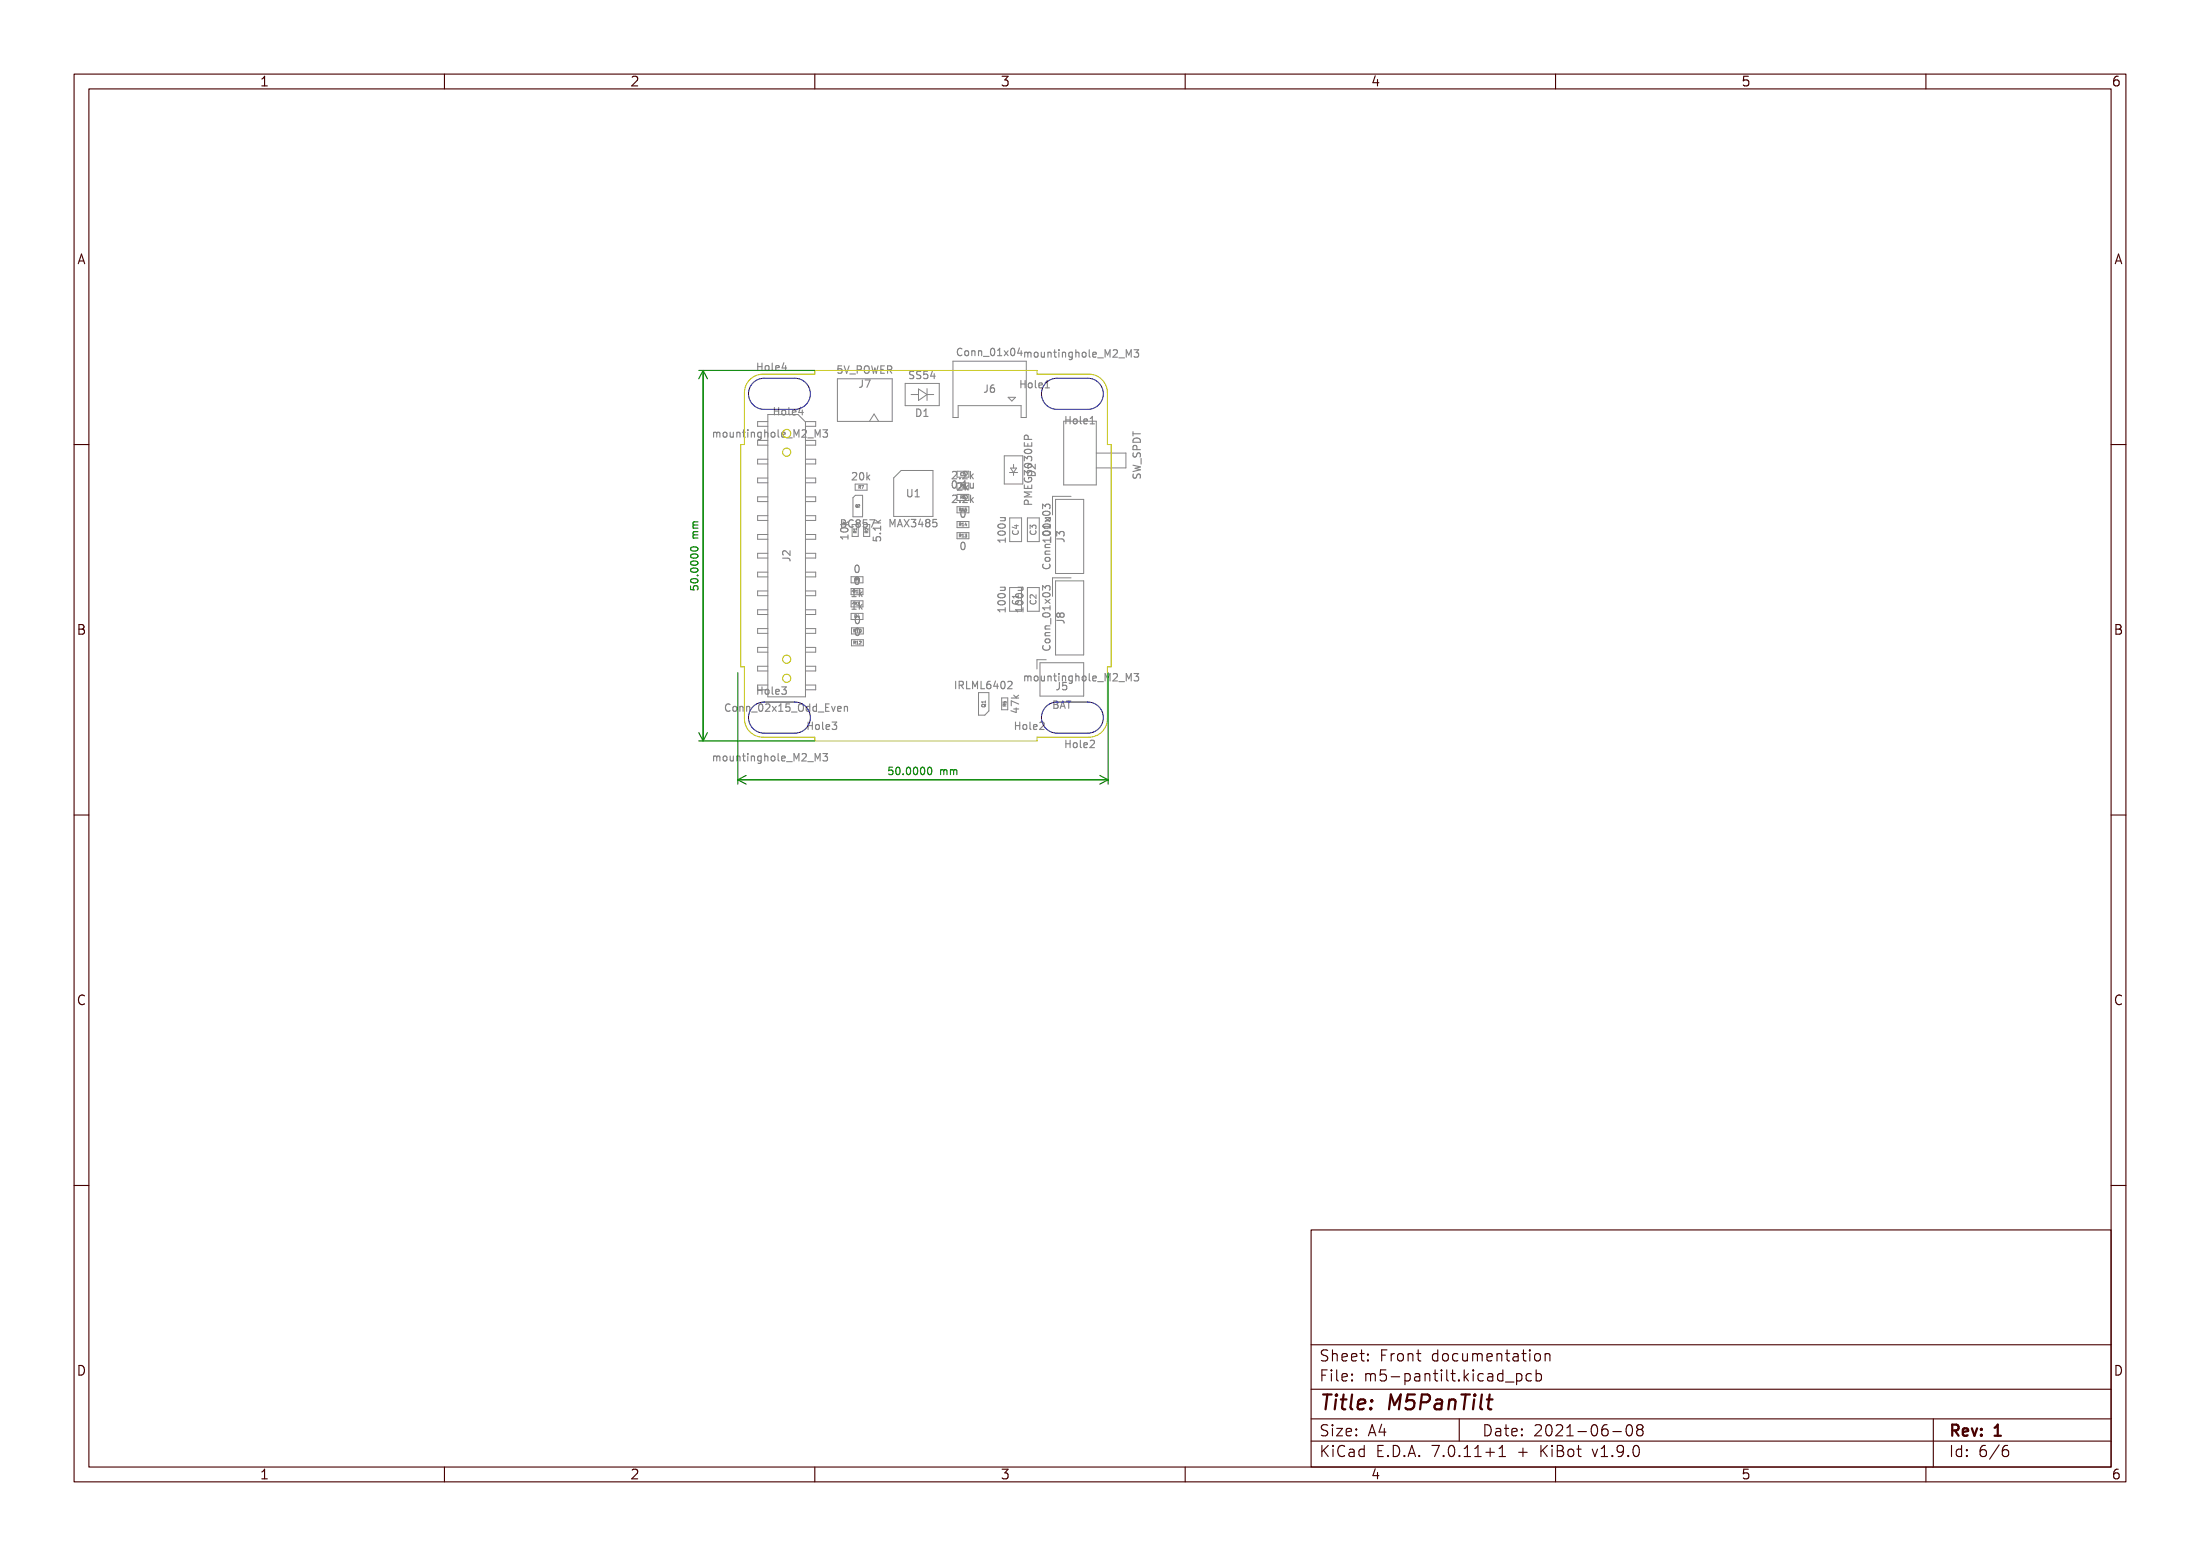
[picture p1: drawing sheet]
<svg xmlns="http://www.w3.org/2000/svg" width="297mm" height="210mm" viewBox="0 0 297 210" stroke-linecap="round" stroke-linejoin="round" font-family="sans-serif">
<g fill="none" stroke="#848484" stroke-width=".15">
<path d="M96.3 58.3v.7M96.3 58.4l.3-.1 .2 .2M96.8 58.5v.5M96.8 58.5l.1-.2 .2 .1 .1 .6M97.7 58.4l.3-.1 .1 .2v.3l-.1 .2h-.3l-.1-.2zM98.6 58.3v.7h.3l.1-.1M99 58.3v.7M99.5 58.3v.7M99.5 58.4l.1-.1 .3 .1v.6M100.2 58.3h.4M100.4 58v.9l.2 .1M101 58v.1"/>
<path d="M101 58.3v.7M101.4 58.3v.7M101.4 58.4l.2-.1 .2 .1 .1 .6M102.3 49v1M102.3 49.5h.6M102.8 58.3v.8l-.2 .2h-.3M102.8 58.4l-.3-.1-.2 .2 .1 .5h.4M102.9 49v1M103.2 58v1M103.2 58.4l.2-.1 .2 .1 .1 .6M103.3 49.4l.2-.1 .3 .1v.4l-.1 .2h-.2l-.2-.1zM104.1 58.4l.2-.1 .3 .1v.4l-.1 .2h-.2l-.2-.1z"/>
<path d="M104.2 49v.9l.2 .1M104.5 55v1M104.5 55.5h.6M104.7 49.7l.5-.1v-.2l-.3-.1-.2 .2 .1 .5h.4M105 58v.9l.2 .1M105.1 55v1M105.5 58.7l.5-.1v-.2l-.3-.1-.2 .2 .1 .5h.4M105.6 55.4l.1-.1 .3 .1 .1 .4-.1 .2h-.3l-.1-.1zM105.8 49l-.2 .7h.6M106.1 49.3v.7M106.2 59.1h.8M106.5 55v.9l.1 .1"/>
<path d="M107 55.7l.5-.1-.1-.2-.3-.1-.1 .2v.5h.4M107.2 59v-1l.3 .7 .4-.7v1M108.1 55l-.3 .7h.7M108.3 58.1l.4-.1 .2 .3-.7 .7h.7M108.3 55.3v.7M109 59.1h.8M110 59v-1l.4 .7 .3-.7v1M111.1 58h.6l-.3 .4 .3 .1v.4l-.2 .1-.4-.1M113.6 49.4h-.4l-.1 .5 .1-.1h.4l.1 .2-.1 .3-.1 .1-.4-.1M114 49.4l.3 1 .3-1M114.7 50.5h.8M115.7 49.9h.5l.1-.2-.1-.2-.1-.1h-.4v1"/>
<path d="M116.4 51.3v.7a.32 .32 0 0 1-.4 .3M116.8 51.3h.7l-.5 1M116.8 49.4a.33 .33 0 0 1 .4 0 .33 .33 0 0 1 .1 .3v.3a.33 .33 0 0 1-.3 .4 .33 .33 0 0 1-.3-.4v-.3zM117.7 49.4l.2 1 .2-.7 .2 .7 .2-1M118.9 49.9h.3M119.4 49.4h-.5v1h.5M119.8 49.9h.5l.1-.2-.1-.2-.1-.1h-.4v1M120.1 49.9l.3 .5M123.4 50.2l-.4-.1-.2 .2 .1 .2 .4 .2v.3l-.1 .1h-.4M123.8 55.2a.51 .51 0 0 1 .5 .5 .51 .51 0 0 1-.5 .5zM124.3 50.2l-.4-.1-.1 .1v.3l.4 .2 .1 .2-.2 .2h-.4M124.7 56.2h.6"/>
<path d="M124.7 55.5l.3-.3v1M125.2 50.1h-.5v.5l.1-.1h.4l.1 .2-.1 .3-.1 .1-.4-.1M125.9 50.1l-.3 .7h.7M126.1 50.4v.7M129.9 47.1a.47 .47 0 0 0-.7 .3 .47 .47 0 0 0 .5 .6l.2-.1M130.3 47.4l.3-.1 .2 .2v.3l-.2 .2h-.3l-.1-.2zM131.2 47.4l.1-.1 .3 .1v.6M131.2 47.3v.7M132.1 47.4l.1-.1 .3 .1v.6M132.1 47.3v.7M132.8 48.1h.7M133.3 52v.7a.32 .32 0 0 1-.4 .3"/>
<path d="M133.9 47.1l.1-.1a.53 .53 0 0 1 .3 .5 .53 .53 0 0 1-.3 .5 .67 .67 0 0 1-.1-.9zM134.2 52h-.3a.67 .67 0 0 0 0 1l.3-.1 .1-.4-.2-.2h-.2l-.2 .2M134.7 48h.5M134.7 47.3l.3-.3v1M135.6 47.3l.5 .7M136.1 47.3l-.5 .7M136.6 47.1l.1-.1a.53 .53 0 0 1 .3 .5 .53 .53 0 0 1-.3 .5 .67 .67 0 0 1-.1-.9zM137.6 47l-.2 .7h.6M137.8 51.3v1M137.8 51.8h.6M137.9 47.3v.7M138.3 59.7v.5h1v-.5"/>
<path d="M138.3 47.5v.7M138.3 47.6l.3-.1 .2 .2M138.4 51.3v1M138.8 47.7v.5M138.8 59.9v.3M138.8 47.7l.1-.2 .2 .1 .1 .6M138.8 59.3v-.5l-.2-.1-.2 .1-.1 .1v.4h1M138.9 51.7h.3l.1 .2v.3l-.1 .1h-.3l-.1-.1zM139.7 47.6l.1-.1 .3 .1v.4l-.1 .2h-.2l-.1-.1zM139.8 51.3v.9l.1 .1M140.2 52l.5-.1v-.2h-.3l-.2 .1 .1 .5h.4M140.6 47.5v.7h.3l.1-.1"/>
<path d="M141 47.5v.7M141.1 52.3h.6M141.1 51.6l.3-.3v1M141.5 47.5v.7M141.5 47.6l.1-.1 .3 .1v.6M142.2 47.5h.4M142.4 47.2v.9l.2 .1M143 47.2v.1M143 47.5v.7M143.4 47.5v.7M143.4 47.6l.2-.1 .2 .1 .1 .6M143.9 56.2v1"/>
<path d="M143.9 56.7h.6M144.5 56.2v1M144.8 47.5v.8l-.2 .2h-.3M144.8 47.6l-.3-.1-.2 .2 .1 .5h.4M145 56.6l.2-.1 .2 .2v.3l-.2 .2h-.2l-.1-.2zM145.2 47.2v1M145.2 47.6l.2-.1 .2 .1 .1 .6M145.8 56.2v.9l.2 .1M146.1 47.6l.2-.1 .3 .1v.4l-.1 .2h-.2l-.2-.1zM146.3 56.9l.5-.1v-.2l-.3-.1-.2 .2 .1 .5h.4M147 47.2v.9l.2 .1M147.2 57.2h.6"/>
<path d="M147.2 56.5l.3-.3v1M147.5 47.9l.5-.1v-.2l-.3-.1-.2 .2 .1 .5h.4M148.2 48.3h.8M149.2 48.2v-1l.3 .7 .4-.7v1M150.3 47.3l.4-.1 .2 .3-.7 .7h.7M151 48.3h.8M152 48.2v-1l.4 .7 .3-.7v1M153 58.3v.5M153 58.5h1M153 59.3a.54 .54 0 0 1 .6-.2 .54 .54 0 0 1 .4 .6h-1zM153.1 47.2h.6l-.3 .4 .3 .1v.4l-.2 .1-.4-.1M105.7 75.3h.7a.32 .32 0 0 1 .3 .4"/>
<path d="M106.7 74.3v.7l-.8-.7-.2 .2 .1 .4M113.5 70.8h1M113.6 71.3a.54 .54 0 0 1 .9 .3 .57 .57 0 0 1-1-.1zM113.6 70.6h.3M113.8 70.4l.4 .4M113.9 70.6l.3 .2M113.9 70.6l.2-.2v-.2h-.5v1l.5-.1 .1-.3M114.5 72.2v.6M114.5 72.5h-1l.3 .3M114.5 70.4l-.4 .3M115 79.8l.3-.3v1M115.1 63.9l.4-.1 .2 .3-.7 .7h.7"/>
<path d="M115.2 70.2a.47 .47 0 0 0-.7 .4 .47 .47 0 0 0 .5 .6l.2-.1M115.5 76.4l.2-.1a.53 .53 0 0 1 .3 .5 .53 .53 0 0 1-.3 .5l-.2-.1-.1-.3zM115.6 77.9h.1a.53 .53 0 0 1 .3 .5 .53 .53 0 0 1-.3 .5 .67 .67 0 0 1-.1-1zM115.8 70.6l-.2 .2v.3l.2 .1h.1l.2-.2v-.3l-.2-.1M115.8 70.6l-.2-.2 .2-.2h.1l.2 .1-.2 .3M115.8 70.6h.1M116 79.5v1M116.2 63.8h.1a.53 .53 0 0 1 .3 .5 .53 .53 0 0 1-.3 .5 .67 .67 0 0 1-.1-1zM116.4 79.9l-.4 .3M117 63.8v1M117 70.2h-.4l-.1 .4 .2-.1 .3 .1 .1 .1-.1 .4-.1 .1-.4-.1M117.1 64.4l.3 .4"/>
<path d="M117.4 64.1l-.4 .4M117.4 70.2h.7l-.4 1M117.9 70.6h1M117.9 72.5v.5h.5l-.1-.1v-.4l.2-.1 .3 .1 .1 .1-.1 .4M118.2 70.2l.4 .4M118.8 72h.1M118.9 71.3h-1l.3 .3M118.9 71v.6M118.9 70.2l-.4 .3M120.2 71.1v-1l.3 .7 .3-.7v1M121.2 71.1l.3-1 .3 1M121.3 70.8h.4"/>
<path d="M122.1 70.1l.6 1M122.5 66.1v.8l.2 .2h.2l.2-.2v-.8M122.7 70.1l-.6 1M123 70.1h.6l-.3 .4 .3 .1v.4l-.2 .1-.4-.1M123.5 67.1h.6M123.5 66.3l.3-.2v1M124.3 70.1l-.3 .7h.6M124.5 70.4v.7M125.2 70.5l-.2-.2 .2-.2 .2 .1 .1 .1-.2 .2M125.2 70.5h.1M125.2 70.5l-.2 .2v.2l.2 .2h.1l.2-.2v-.3l-.2-.1M126.4 70.1h-.4l-.1 .5 .2-.1h.3l.1 .2-.1 .3-.1 .1-.4-.1"/>
<path d="M128.6 63.7l.4-.1 .2 .3-.7 .7h.7M128.6 66.9l.4-.1 .2 .3-.7 .7h.7M128.6 65l.2-.1a.53 .53 0 0 1 .3 .5 .53 .53 0 0 1-.3 .5l-.2-.1-.1-.3zM129.3 65.3l.4-.1 .2 .2-.6 .8h.6M129.5 65.8v.1M129.6 64.5v.1M129.6 67.7v.1M129.9 73.2h.1a.53 .53 0 0 1 .3 .5 .53 .53 0 0 1-.3 .5 .67 .67 0 0 1-.1-1zM129.9 68.9l.1-.1a.53 .53 0 0 1 .3 .5 .53 .53 0 0 1-.3 .5 .67 .67 0 0 1-.1-.9zM130 65.2l.3-.3v1M130 65.9h.5M130 63.7l.4-.1 .2 .3-.6 .7h.6"/>
<path d="M130 66.9l.4-.1 .2 .3-.6 .7h.6M130.3 65.2v1M130.4 65.8l.3 .4M130.7 65.5l-.4 .4M131 65.2v.6l.3 .1 .1-.1M131 63.6v1M131 66.8v1M131.1 64.2l.3 .4M131.1 67.4l.3 .4M131.4 64l-.4 .3M131.4 65.2v.7M131.4 67.2l-.4 .3"/>
<path d="M134.8 71.8a.54 .54 0 0 1 .9 .2 .57 .57 0 0 1-1-.1zM134.8 70.8a.54 .54 0 0 1 .9 .2 .57 .57 0 0 1-1 0zM135 79.3h.7M135.1 69.9h.6M135.6 79.3l.1 .1v.2l-.7 .1M135.6 69.9l.1 .1v.2l-.6 .1M135.7 72.9h-1l.3 .3M135.7 72.6v.6M137.4 79.3h.7M138 79.3l.1 .1v.2l-.7 .1M138.3 62.2v-.6l.4 .3 .1-.3h.4l.1 .2-.1 .4M138.3 64.1v-.6l.4 .3 .1-.3h.4l.1 .2-.1 .4"/>
<path d="M138.3 65.4v.5h1v-.5M138.3 62.7a.59 .59 0 0 1 1 .2 .57 .57 0 0 1-1-.1zM138.3 64.5a.47 .47 0 0 0 .5 .6 .47 .47 0 0 0 .4-.6l-.3-.1v.2M138.4 60.7a.54 .54 0 0 1 .9 .3 .57 .57 0 0 1-1-.1zM138.8 65.6v.3M138.8 63.8a.54 .54 0 0 1 .6-.2 .54 .54 0 0 1 .4 .6h-1zM138.8 68.1v-.5l-.2-.1h-.2l-.1 .2v.4h1M139.3 66.4h-1l.7 .3-.7 .4h1M139.8 62.7v.6l-.8-.6-.2 .2v.3M140.8 68.7v-.7l.3 .4 .1-.3h.5l.1 .1-.1 .5M140.8 79.7v-.7l.3 .4 .1-.3h.5l.1 .1-.1 .5M140.8 69.1a.59 .59 0 0 1 1 .2 .57 .57 0 0 1-1-.1z"/>
<path d="M140.8 71.9a.6 .6 0 0 1 1 .1 .59 .59 0 0 1-.5 .3 .59 .59 0 0 1-.5-.4zM140.9 76.1a.47 .47 0 0 0 .3 .7 .47 .47 0 0 0 .6-.5l-.1-.2M140.9 71.8a.54 .54 0 0 1 .9 .2l-.1 .2M140.9 70.9a.59 .59 0 0 1 .9 .1 .57 .57 0 0 1-1 0zM140.9 71.8l-.1 .2 .1 .1 .3 .1h.4M141 71.2v.1M141.1 74.8h.7M141.1 73.9h.7M141.1 69.9l.7 .5M141.1 69.9h.7M141.2 75.3h.5l.1 .1-.1 .3-.1 .1-.4-.1-.1-.1zM141.7 69.9h.1"/>
<path d="M141.8 70.8v.5M141.8 73.5h-.7v.3l.1 .1M141.8 74.4h-.7v.3l.1 .1M141.8 71h-1l.2 .2M141.8 69.9l-.7 .5M141.8 69.9v.3l-.7 .1M141.8 72.6v.6M141.8 72.9h-1l.3 .3M141.8 72.5v.7M142.7 72.4v-.7l.3 .4 .1-.3h.5l.1 .1-.1 .5M142.7 72.7h.7a.32 .32 0 0 1 .3 .4M153 62.8l1 .2-.8 .2 .8 .2-1 .2"/>
<path d="M153 64v.4l.1 .1 .3-.1 .2-.4h.3l.1 .2-.1 .3M153 61.1v.4l.1 .2 .3-.1 .2-.4h.3l.1 .1-.1 .4M153.5 60.7l-.1-.5-.1-.1-.2 .1-.1 .1v.4h1M154 61.9v.7M98.6 95.1a.47 .47 0 0 0-.7 .3 .47 .47 0 0 0 .5 .6l.2-.1M99 95.4l.1-.1 .3 .1 .1 .4-.1 .2h-.3l-.1-.1zM99.9 95.3v.7M99.9 95.4l.1-.1 .3 .1v.6M100.8 95.4l.1-.1 .3 .1v.6M100.8 95.3v.7M101.5 96.1h.7M102.3 92.7v1"/>
<path d="M102.3 93.2h.6M102.5 95.1l.2-.1a.53 .53 0 0 1 .3 .5 .53 .53 0 0 1-.3 .5l-.2-.1-.1-.3zM102.9 92.7v1M103.3 93.1l.2-.1 .3 .1v.4l-.1 .2h-.2l-.2-.1zM103.4 95.1l.3-.1 .2 .3-.6 .7h.6M104.2 92.7v.9l.2 .1M104.3 95.3l.5 .7M104.7 93.4l.5-.1v-.2l-.3-.1-.2 .2 .1 .5h.4M104.8 95.3l-.5 .7M105.1 96h.6M105.1 95.3l.3-.3v1M105.5 92.7h.7l-.4 .4 .3 .1v.4l-.1 .1-.5-.1"/>
<path d="M106.6 95h-.5v.5l.1-.1h.4l.1 .2-.1 .3-.1 .1-.4-.1M106.8 96.1h.8M107.8 95.1a.33 .33 0 0 1 .4-.1 .33 .33 0 0 1 .3 .3v.4a.33 .33 0 0 1-.4 .3 .33 .33 0 0 1-.3-.3zM109.1 97.5v1M109.1 97.9h.6M109.3 95.4l-.3-.1-.2 .2 .1 .5h.4M109.3 95v1M109.7 97.5v1M110.1 97.9l.2-.1 .3 .1v.4l-.1 .1-.2 .1-.2-.1zM110.2 95.4l-.3-.1-.2 .2 .1 .5h.4M110.2 95v1M110.5 96.1h.7"/>
<path d="M111 97.5v.8l.2 .2M111.5 95.5h.3M111.5 98.1l.5-.1v-.2h-.3l-.2 .1 .1 .5h.4M111.9 95h-.4v1h.4M112.3 95.3l.2 .7 .2-.7M112.3 97.5h.7l-.4 .3 .3 .1v.5l-.1 .1-.5-.1M113.1 95.7l.5-.1-.1-.2-.3-.1-.1 .2v.5h.4M114 95.4l.1-.1 .3 .1v.6M114 95.3v.7M115 80.5h.6M115 81.5l.3-.3v1M115 82.2h.6"/>
<path d="M115.6 83.3l.1-.1a.53 .53 0 0 1 .3 .5 .53 .53 0 0 1-.3 .5l-.1-.1-.1-.3zM115.6 84.8h.1a.53 .53 0 0 1 .3 .5 .53 .53 0 0 1-.3 .5 .66 .66 0 0 1-.1-1zM116 81.2v1M116.1 80.1l.3 .4M116.1 81.8l.3 .4M116.4 81.6l-.4 .3M129 92v1M129.5 92.5l.5-.1 .1-.1-.1-.2-.1-.1h-.4v1M129.7 92.5l.4 .5M130.5 92v1h.5M131.3 93v-1l.3 .7 .4-.7v1M132.4 92v1h.5"/>
<path d="M133.7 92h-.3a.67 .67 0 0 0 0 1l.3-.1 .1-.4-.2-.2h-.2l-.2 .2M134.4 91.9l-.2 .7h.6M134.6 92.3v.7M134.8 80.2a.54 .54 0 0 1 .9 .2 .57 .57 0 0 1-1 0zM134.8 81.2a.54 .54 0 0 1 .9 .2 .57 .57 0 0 1-1-.1zM135.2 92.1l.1-.1a.53 .53 0 0 1 .4 .5 .53 .53 0 0 1-.4 .5l-.1-.1-.1-.3zM135.7 82v.6M135.7 82.3h-1l.3 .3M136.1 92.1l.3-.1 .2 .2-.6 .8h.6M136.5 94.2h1M136.9 95.7h.6M136.9 93.8l.3 .4"/>
<path d="M137.1 97.9h.6M137.1 97.5v1M137.2 80.3a.59 .59 0 0 1 .9 .1 .57 .57 0 0 1-1 0zM137.2 81.2a.59 .59 0 0 1 .9 .2 .57 .57 0 0 1-1-.1zM137.2 95.5v.7l-.7-.3M137.5 95l-1-.4v.7M137.5 93.8l-.4 .3M137.7 97.5v1M138.1 82v.6M138.1 82.3h-1l.3 .3M138.1 97.9l.2-.1 .3 .1v.4l-.1 .1-.2 .1-.2-.1zM138.3 91.2v.7"/>
<path d="M138.3 91.3l.3-.1 .2 .2M138.8 91.4l.1-.2 .2 .1 .1 .6M138.8 91.4v.5M139 97.5v.8l.2 .2M139.5 98.1l.5-.1v-.2h-.3l-.2 .1 .1 .5h.4M139.7 91.3l.3-.1 .1 .2v.3l-.1 .2h-.3l-.1-.2zM140.4 97.6l.4-.1 .2 .2-.7 .8h.7M140.6 91.2v.7h.3l.1-.1M140.8 82.9a.59 .59 0 0 1 1 .1 .57 .57 0 0 1-1-.1zM140.9 80.1a.54 .54 0 0 1 .9 .2 .57 .57 0 0 1-1-.1zM140.9 87.1a.47 .47 0 0 0 .3 .7 .47 .47 0 0 0 .6-.5l-.1-.2M141 91.2v.7"/>
<path d="M141.1 85.8h.7M141.1 84.9h.7M141.1 80.9l.7 .5M141.2 86.3h.5l.1 .1-.1 .3-.1 .1-.4-.1-.1-.1zM141.5 91.3l.1-.1 .3 .1v.6M141.5 91.2v.7M141.8 82h-1l.2 .3M141.8 81.8v.5M141.8 84.5h-.7v.3l.1 .1M141.8 85.4h-.7v.3l.1 .1M141.8 80.9l-.7 .5M141.8 83.5v.7"/>
<path d="M142.2 91.2h.4M142.3 94.6h.3l.2 .2-.2 .3 .2 .1 .1 .2-.2 .2h-.4zM142.3 95.1h.3M142.4 90.9v.9l.2 .1M142.7 83.7h.7a.32 .32 0 0 1 .3 .4M143 90.9v.1M143 91.2v.7M143 92.1v.7a.32 .32 0 0 1-.4 .3M143.1 82.9l-.2-.2-.2 .2v.2l.1 .2 .3-.2M143.1 82.9l.2-.2h.2l.2 .2v.2l-.2 .2h-.2l-.2-.2M143.1 82.9v.2M143.1 95.6l.4-1 .3 1"/>
<path d="M143.2 95.3h.5M143.4 91.3l.2-.1 .2 .1 .1 .6M143.4 91.2v.7M143.9 99.9v1M144 92.1h-.5l-.1 .5 .2-.1h.3l.1 .2v.3l-.2 .1-.4-.1M144 94.6h.6M144.3 94.6v1M144.5 99.9v1M144.8 91.3l-.3-.1-.2 .2 .1 .5h.4M144.8 91.2v.8l-.2 .2h-.3M145.2 91.3l.2-.1 .2 .1 .1 .6M145.2 90.9v1"/>
<path d="M145.8 99.9v.9l.2 .1M146.1 91.3l.2-.1 .3 .1v.4l-.1 .2h-.2l-.2-.1zM147 90.9v.9l.2 .1M147.5 91.6l.5-.1v-.2l-.3-.1-.2 .2 .1 .5h.4M148.2 92h.8M149.2 91.9v-1l.3 .7 .4-.7v1M150.3 91l.4-.1 .2 .3-.7 .7h.7M151 92h.8M152 91.9v-1l.4 .7 .3-.7v1M153.1 90.9h.6l-.3 .4 .3 .1v.4l-.2 .1-.4-.1M96.3 102v.7M96.3 102.1l.3-.1 .2 .2"/>
<path d="M96.8 102.2l.1-.2 .2 .1 .1 .6M96.8 102.2v.5M97.7 102.1l.3-.1 .1 .2v.3l-.1 .2h-.3l-.1-.2zM98.6 102v.7h.3l.1-.1M99 102v.7M99.5 102.1l.1-.1 .3 .1v.6M99.5 102v.7M100.2 102h.4M100.4 101.7v.9l.2 .1M101 101.7v.1M101 102v.7M101.4 102.1l.2-.1 .2 .1 .1 .6"/>
<path d="M101.4 102v.7M102.8 102.1l-.3-.1-.2 .2 .1 .5h.4M102.8 102v.8l-.2 .2h-.3M103.2 102.1l.2-.1 .2 .1 .1 .6M103.2 101.7v1M104.1 102.1l.2-.1 .3 .1v.4l-.1 .2h-.2l-.2-.1zM105 101.7v.9l.2 .1M105.5 102.4l.5-.1v-.2l-.3-.1-.2 .2 .1 .5h.4M106.2 102.8h.8M107.2 102.7v-1l.3 .7 .4-.7v1M108.3 101.8l.4-.1 .2 .3-.7 .7h.7M109 102.8h.8"/>
<path d="M110 102.7v-1l.4 .7 .3-.7v1M111.1 101.7h.6l-.3 .4 .3 .1v.4l-.2 .1-.4-.1M143.9 100.4h.6M145 100.3l.2-.1 .2 .2v.3l-.2 .2h-.2l-.1-.2zM146.3 100.6l.5-.1v-.2l-.3-.1-.2 .2 .1 .5h.4M147.2 100l.4-.1 .2 .3-.7 .7h.7"/>
</g>
<g fill="none" stroke="#848484" stroke-width=".14">
<path d="M103.7 56.9h-1.4v.6h1.4M103.7 59.4h-1.4v.7h1.4M103.7 55.9h4l1 1.1v37h-5zM108.7 56.9h1.4v.6h-1.4M108.7 59.4h1.4v.7h-1.4M113.1 51.1h7.4v5.8h-7.4zM117.4 56.9l.6-1 .6 1M122.2 51.7h4.6v3h-4.6zM123 53.2h1M124 52.5l1.1 .7-1.1 .8zM125.1 52.4v1.6M125.1 53.2h1"/>
<path d="M128.6 48.7h9.9v7.6h-.6v-1.6h-8.6v1.6h-.7zM136.1 53.6h1l-.5 .5zM143.6 56.8h4.4v8.6h-4.4zM103.7 72.1h-1.4v.7h1.4M103.7 67.1h-1.4v.6h1.4M103.7 64.5h-1.4v.7h1.4M103.7 62h-1.4v.6h1.4M103.7 69.6h-1.4v.6h1.4M103.7 74.7h-1.4v.6h1.4M103.7 77.2h-1.4v.7h1.4M103.7 79.8h-1.4v.6h1.4M108.7 72.1h1.4v.7h-1.4"/>
<path d="M108.7 67.1h1.4v.6h-1.4M108.7 64.5h1.4v.7h-1.4M108.7 62h1.4v.6h-1.4M108.7 69.6h1.4v.6h-1.4M108.7 74.7h1.4v.6h-1.4M108.7 77.2h1.4v.7h-1.4M108.7 79.8h1.4v.6h-1.4M114.9 79.4h1.6v.9h-1.6zM114.9 77.8h1.6v.9h-1.6zM115 70.8h.9v1.6h-.9zM115.2 79.8h.2v-.1l-.2-.1v.4M115.3 79.8l.1 .2"/>
<path d="M115.4 78.2h.2v-.1l-.2-.1v.4M115.4 71.9v-.2h-.1l-.1 .2h.4M115.5 65.3h1.6v.9h-1.6zM115.5 66.8h.9v2.9h-1.2v-2.5zM115.5 78.2l.1 .2M115.6 68.2h.1v.2h-.1zM115.6 79.7l.1-.1v.4M115.6 68.4h.1M115.6 71.3v.2M115.6 71.7l-.2 .1M115.6 71.4h-.4l.1 .1M115.7 68.4l.1 .1"/>
<path d="M116 65.7h.1l.1-.1-.2-.1v.4M116 79.7l.1-.1v.4M116 78.2l-.2 .1v-.2h.2v.2l-.2 .1M116 68.1l-.1 .1M116 68.1v.1M116 68.2l-.1 .2h.2M116.1 65.7l.1 .2M116.3 65.5h.3l-.2 .4M116.6 70.8h.8v1.6h-.8zM116.8 71.3v.2M116.8 71.3h.1M117 71.9v-.2h-.2v.2h.4"/>
<path d="M117.2 71.7l-.2 .1M117.2 71.3v.2l-.2-.2h-.2M120.6 64.5l1.1-1h4.2v6.2h-5.3zM129.2 65.2h1.6v.8h-1.6zM129.2 68.4h1.6v.8h-1.6zM129.2 71.9h1.6v.8h-1.6zM129.2 63.6h1.6v.8h-1.6zM129.2 66.7h1.6v.9h-1.6zM129.2 70.4h1.6v.8h-1.6zM129.5 68.8h.2v-.2h-.2v.4M129.5 70.8h.2v-.2h-.2v.4M129.5 72.3h.2v-.2h-.2v.4"/>
<path d="M129.6 72.3l.1 .2M129.6 70.8l.1 .2M129.6 68.8l.1 .2M129.7 65.6h.2v-.2h-.2v.4M129.8 65.6l.1 .2M129.8 67.1l.1 .2M129.9 72.5h.2M129.9 68.7l.1-.1v.4M129.9 70.7l.1-.1v.4M129.9 72.2l.1-.1v.4M129.9 71h.2M129.9 69h.2"/>
<path d="M129.9 67.1h-.2M129.9 67.1v-.2h-.2v.4M129.9 67.1h.1M129.9 63.8a.18 .18 0 0 0-.2 .2 .18 .18 0 0 0 .2 .1M130.1 65.4l.1 .2M130.1 65.6l.1 .2 .1-.1v-.1M130.1 67.3h.1M130.1 67.1v.1M130.1 65.4h.2M130.1 65.4h.1M130.1 65.6h.1M130.1 67.1l.2 .1v.1h-.2"/>
<path d="M130.1 67.1h.1M130.2 65.6h.1M130.2 65.6h-.1M130.3 72.1h.2l-.1 .1 .1 .1M130.3 65.4h.1M130.3 65.6h.1M130.3 66.9l-.2 .1v.3M130.3 68.9l.2 .1M130.3 65.4l-.1 .2M130.3 63.8h-.2v.2h.2v.1h-.2M130.4 70.6l-.1 .2h.2M130.5 72.3h.1"/>
<path d="M130.5 70.7v.3M130.5 72.3v.2l-.2-.1M130.5 68.6h-.2v.2h.2v.1M130.5 68.9v.1M135.6 61.5h2.5v3.8h-2.5zM136.3 63.8h1.1M136.3 79.3h1.6v3.2h-1.6zM136.3 69.9h1.6v3.2h-1.6zM136.4 63.2h.8l-.4 .6zM136.8 71.6a.36 .36 0 0 0 .3 .5 .36 .36 0 0 0 .3-.5M136.8 62.7v.5M136.8 63.8v.4"/>
<path d="M136.9 70.9h.6M137.2 70.8v.5l-.6-.2M138.7 69.9h1.6v3.2h-1.6zM138.7 79.3h1.6v3.2h-1.6zM139.1 71.4v-.5l.3 .2v-.2h.4l.1 .1-.1 .4M139.1 71.6a.36 .36 0 0 0 .4 .5 .36 .36 0 0 0 .3-.5M142.5 67.4h3.8v10h-3.8zM142.5 78.4h3.8v10h-3.8zM144.6 67h-2.5v2.5M144.6 78h-2.5v2.5M148 61.2h4v2h-4M103.7 82.3h-1.4v.6h1.4"/>
<path d="M103.7 84.8h-1.4v.7h1.4M103.7 87.4h-1.4v.6h1.4M103.7 89.9h-1.4v.7h1.4M103.7 92.5h-1.4v.6h1.4M108.7 82.3h1.4v.6h-1.4M108.7 84.8h1.4v.7h-1.4M108.7 87.4h1.4v.6h-1.4M108.7 89.9h1.4v.7h-1.4M108.7 92.5h1.4v.6h-1.4M114.9 81.1h1.6v.8h-1.6zM114.9 82.8h1.6v.8h-1.6zM115 84.7h1.6v.9h-1.6z"/>
<path d="M115 86.3h1.6v.9h-1.6zM115.3 86.7h.2v-.1l-.2-.1v.4M115.4 85.1l.1 .2M115.4 86.7l.1 .2M115.4 81.5h.2v-.2h-.2v.4M115.4 83.2h.2v-.2h-.2v.4M115.5 85.1h-.2M115.5 85.1v-.1l-.2-.1v.4M115.5 85.1h.1M115.5 81.5l.1 .2M115.5 83.2l.1 .2M115.6 80h.2"/>
<path d="M115.6 85.3h.3M115.6 85l.2-.1v.4M115.6 86.6l.2-.1v.4M115.6 86.9h.3M115.8 81.3h.2l-.1 .1 .1 .1v.1h-.2M115.9 83l-.1 .2h.2M116 83.1v.3M116 80h.2M116 86.6l.2-.1 .1 .1-.3 .3h.3M116.1 85v-.1a.18 .18 0 0 1 .2 .2 .18 .18 0 0 1-.2 .2zM132.1 93.5h1.4v2.4l-.5 .6h-.9zM132.6 95.1h.4v.2l-.1 .1h-.3z"/>
<path d="M133 95.1l-.1 .2M133 94.6v.3M133 94.7h-.5l.2 .2M133.1 95l-.1 .1M135.2 94.2h.8v1.6h-.8zM135.4 94.7v.2h.2v-.2h.2v.2M135.6 95.3v-.2h-.1l-.1 .2h.4M135.8 95.1l-.2 .1M136.7 81a.36 .36 0 0 0 .4 .5 .36 .36 0 0 0 .3-.5M137.5 80.3v.4M137.5 80.5h-.8l.2 .2M139.1 81a.36 .36 0 0 0 .4 .5 .36 .36 0 0 0 .3-.5"/>
<path d="M139.9 80.3v.5l-.6-.5-.2 .1v.3M140.4 89.4h5.9v4.6h-5.9zM141.2 89h-1.2v1.3"/>
</g>
<g fill="none" stroke="#c2c200" stroke-width=".14">
<path d="M101.4 51l1-.4 .6-.1h7v-.5h30v.5h7a2.5 2.5 0 0 1 2.5 2.5v7h.5v30h-.5v7a2.5 2.5 0 0 1-2.5 2.5h-7v.5h-30v-.5h-7a2.5 2.5 0 0 1-2.5-2.5v-7h-.5v-30h.5v-7a2.5 2.5 0 0 1 .9-2z"/>
<circle cx="106.2" cy="58.5" r=".55"/>
<circle cx="106.2" cy="61" r=".55"/>
<circle cx="106.2" cy="89" r=".55"/>
<circle cx="106.2" cy="91.5" r=".55"/>
</g>
<path d="M101.7 51.7l.4-.4 .5-.2 .6-.1h4.1a2.1 2.1 0 0 1 2.1 2.1 2.1 2.1 0 0 1-2.1 2.1h-4.1a2.1 2.1 0 0 1-2-1.2 2.1 2.1 0 0 1 .5-2.3zM141.2 51.7l.4-.4 .5-.2 .6-.1h4.2a2.1 2.1 0 0 1 2 2.1 2.1 2.1 0 0 1-2 2.1h-4.2a2.1 2.1 0 0 1-1.9-1.2 2.1 2.1 0 0 1 .4-2.3zM101.7 95.4l.4-.4 .5-.2 .6-.1h4.1a2.1 2.1 0 0 1 2.1 2.1 2.1 2.1 0 0 1-2.1 2.1h-4.1a2.1 2.1 0 0 1-2-1.2 2.1 2.1 0 0 1 .5-2.3zM141.2 95.4l.4-.4 .5-.2 .6-.1h4.2a2.1 2.1 0 0 1 2 2.1 2.1 2.1 0 0 1-2 2.1h-4.2a2.1 2.1 0 0 1-1.9-1.2 2.1 2.1 0 0 1 .4-2.3z" fill="none" stroke="#000084" stroke-width=".14"/>
<g fill="none" stroke="#008400" stroke-width=".15">
<path d="M94.3 50h15.7M94.9 50v50M94.9 50l.6 1.1M94.9 50l-.6 1.1M93.2 79.1v.5h.5l-.1-.1 .1-.4 .1-.1 .3 .1 .1 .1-.1 .4M93.3 75.9a.59 .59 0 0 1 .9 .1 .57 .57 0 0 1-1 0zM93.3 76.8a.59 .59 0 0 1 .9 .2 .57 .57 0 0 1-1-.1zM93.3 78.2a.59 .59 0 0 1 .9 .2 .57 .57 0 0 1-1-.1zM93.3 73.9a.54 .54 0 0 1 .9 .2 .57 .57 0 0 1-1-.1zM93.3 74.9a.54 .54 0 0 1 .9 .2 .57 .57 0 0 1-1-.1zM93.6 72.6h.6M93.6 71.3h.6"/>
<path d="M93.7 72.2l-.1 .1 .1 .3M93.7 70.9l-.1 .1 .1 .3M93.7 72.2h.5M93.7 70.9h.5M94.1 77.7h.1M94.2 70.4l-.6 .1v.2l.1 .2M94.2 71.8h-.6v.2l.1 .2M94.3 98.9l.6 1.1M95.5 98.9l-.6 1.1M99.6 90.8v15M149.6 90.8v15M94.3 100h15.7"/>
<path d="M99.6 105.2h50M99.6 105.2l1.1 .6M100.7 104.7l-1.1 .5M120.5 103.5h-.5v.5l.1-.1 .4 .1 .1 .1-.1 .4-.1 .1-.4-.1M121.1 103.6l.1-.1a.53 .53 0 0 1 .3 .6 .53 .53 0 0 1-.3 .5 .67 .67 0 0 1-.1-1zM121.9 104.5v.1M122.5 103.6l.1-.1a.53 .53 0 0 1 .3 .6 .53 .53 0 0 1-.3 .5l-.1-.1-.1-.3zM123.4 103.6l.2-.1a.53 .53 0 0 1 .3 .6 .53 .53 0 0 1-.3 .5l-.2-.1-.1-.3zM124.4 103.6l.1-.1a.53 .53 0 0 1 .4 .6 .53 .53 0 0 1-.4 .5 .67 .67 0 0 1-.1-1zM125.4 103.6l.1-.1a.53 .53 0 0 1 .3 .6 .53 .53 0 0 1-.3 .5 .67 .67 0 0 1-.1-1zM127 103.9v.7M127 104l.3-.1 .1 .1"/>
<path d="M127.4 104l.2-.1h.2v.7M127.4 104v.6M128.3 104l.3-.1 .1 .1M128.3 103.9v.7M128.7 104l.2-.1h.2l.1 .7M128.7 104v.6M148.5 104.7l1.1 .5M149.6 105.2l-1.1 .6"/>
</g>
<g fill="none" stroke="#480000" stroke-width=".15">
<path d="M10 10h277v190h-277zM12 12h273v186h-273zM35.3 10.7l.4-.4v1.3M35.3 11.6h.8M60 10v2M85.3 10.4l.2-.1 .5 .1a.35 .35 0 0 1 0 .5l-.7 .7h.8M110 10v2M135.3 10.3h.8l-.4 .5a.35 .35 0 0 1 .4 .2v.3l-.1 .2-.5 .1-.2-.1M160 10v2M185.7 10.2l-.4 1h.9M186 10.7v.9M210 10v2"/>
<path d="M236 10.3h-.6l-.1 .6 .2-.1 .5 .1 .1 .1-.1 .5-.2 .1h-.3l-.2-.1M260 10v2M286 10.3a.52 .52 0 0 0-.7 .6v.4l.2 .2 .3 .1 .2-.1 .1-.5-.1-.1-.4-.1-.3 .2M10.6 35.6l.4-1.3 .4 1.3M10.7 35.2h.6M285.6 35.6l.4-1.3 .4 1.3M285.7 35.2h.6M10 60h2M285 60h2M10.7 84.3h.4l.2 .1v.3l-.2 .2a.35 .35 0 0 1 .3 .3 .35 .35 0 0 1-.2 .4h-.5zM10.7 84.9h.4M285.7 84.3h.4l.2 .1v.3l-.2 .2a.35 .35 0 0 1 .3 .3 .35 .35 0 0 1-.2 .4h-.5z"/>
<path d="M285.7 84.9h.4M10 110h2M285 110h2M11.4 134.4a.52 .52 0 0 0-.6 0 .52 .52 0 0 0-.2 .6 .49 .49 0 0 0 .2 .5 .49 .49 0 0 0 .6 0M286.4 134.4a.52 .52 0 0 0-.6 0 .52 .52 0 0 0-.2 .6 .49 .49 0 0 0 .2 .5 .49 .49 0 0 0 .6 0M10 160h2M285 160h2M177 166h108v32h-108zM10.7 184.3a.66 .66 0 0 1 .7 .6 .66 .66 0 0 1-.7 .7zM35.3 199.6h.8M35.3 198.7l.4-.4v1.3M60 198v2"/>
<path d="M85.3 198.4l.2-.1 .5 .1a.35 .35 0 0 1 0 .5l-.7 .7h.8M110 198v2M135.3 198.3h.8l-.4 .5a.35 .35 0 0 1 .4 .2v.3l-.1 .2-.5 .1-.2-.1M160 198v2M177 181.5h108M177 187.5h108M177 191.5h108M177 194.5h108M178.5 185.6h.5M178.5 195.1v1.5M178.7 195.7l.6 .9M179.2 184.9h-.7v1.5"/>
<path d="M179.2 182.3l-.2-.1-.5 .1a.36 .36 0 0 0-.1 .3 .36 .36 0 0 0 .3 .3 .55 .55 0 0 1 .5 .4v.2l-.2 .2-.6-.1M179.2 192.4l-.2-.1-.5 .1a.36 .36 0 0 0-.1 .3 .36 .36 0 0 0 .3 .3 .55 .55 0 0 1 .5 .4v.2l-.2 .2-.6-.1M179.3 195.1l-.8 .8M179.7 184.9v.1M179.7 185.4v1M179.7 184.9l.1 .1h-.1M179.9 182.8a.37 .37 0 0 1 .6 .1v.8M179.9 182.2v1.5M179.9 192.3v.1M179.9 192.8v1M179.9 192.3l-.1 .1h.1M179.9 192.3l.1 .1h-.1"/>
<path d="M180 195.1v.1M180 195.6v1M180 195.1l-.1 .1h.1M180.5 184.9v1.3l.2 .2M180.5 192.8h.7l-.7 1h.7M181.2 183.2l.7-.2-.1-.2-.4-.1-.2 .2v.7l.2 .1 .4-.1M181.2 185.9l.7-.2-.1-.2-.4-.1-.2 .2v.7l.2 .1 .4-.1M181.5 195.2a.6 .6 0 0 0-.7 0 .6 .6 0 0 0-.2 .7 .56 .56 0 0 0 .3 .6 .56 .56 0 0 0 .6-.1M181.7 193.3l.8-.2-.1-.2-.4-.1-.3 .2 .1 .7 .2 .1 .4-.1M182.2 195.7l.1-.1 .4 .1 .1 .9M182.5 183.2l.7-.2-.1-.2-.4-.1-.2 .2v.7l.2 .1 .4-.1M182.5 186.2l.1 .1-.1 .1"/>
<path d="M182.5 186.2v.1v.1M182.5 185.5v.1M182.5 186.2v.2M182.5 185.5h.1l-.1 .1M182.8 195.9l-.5 .1a.29 .29 0 0 0-.2 .3 .29 .29 0 0 0 .2 .3l.5-.1M183.1 193.6l.1 .1-.1 .1M183.1 193.6l-.1 .1 .1 .1M183.1 192.9v.1M183.1 193.6v.2M183.1 192.9h.1l-.1 .1M183.1 192.9h-.1l.1 .1M183.6 182.7h.6"/>
<path d="M183.8 182.2v1.3l.1 .1 .3 .1M184.2 195.7l-.5-.1-.2 .3v.4l.1 .2 .1 .1 .5-.1M184.2 195.1v1.5M184.4 185.5a.37 .37 0 0 1 .6 .1M184.4 185.4v1M184.7 183.5v.1v.1M184.7 183.5l-.1 .1 .1 .1M184.7 182.8v.1M184.7 183.5v.2M184.7 182.8h-.1l.1 .1M184.7 193.8l.5-1.5 .5 1.5M184.9 193.4h.7"/>
<path d="M185 185.6l.2-.2 .4 .1 .1 .9M185 185.6v.8M185.7 198.2l-.4 1h.9M186 198.7v.9M186 195.8h.5M186.5 182.9h.5M186.5 192.2l-.3 1.1h.9M186.7 195.1h-.7v1.5h.7M186.9 192.8v1M187.1 184.9h-.7l-.1 .7 .2-.1h.5l.2 .2-.1 .5-.2 .2h-.4l-.2-.2M187.2 182.2h-.7v1.5M187.4 196.4l.1 .1-.1 .1"/>
<path d="M187.4 196.4l-.1 .1 .1 .1M187.4 196.4v.2M187.8 182.7v1M187.8 185.8h1.2M188.1 195.1a.79 .79 0 0 1 .9 .5 .79 .79 0 0 1-.3 .9l-.6 .1zM188.2 182.7l-.2 .1-.2 .2M188.7 182.8a.41 .41 0 0 1 .4-.1 .41 .41 0 0 1 .4 .3v.4a.41 .41 0 0 1-.4 .3 .41 .41 0 0 1-.4-.3zM189.6 196.4l.1 .1-.1 .1M189.6 196.4l-.1 .1 .1 .1M189.6 196.4v.2M189.7 185.5l.4-.1 .3 .3v.4l-.2 .2-.1 .1-.4-.1M189.7 185.4v1.5"/>
<path d="M190.1 182.8a.37 .37 0 0 1 .6 .1v.8M190.1 182.7v1M190.1 196.6l.5-1.5 .5 1.5M190.2 196.2h.8M191 185.5l.2-.1 .4 .1 .1 .9M191.2 182.7h.6M191.5 182.2v1.3v.1l.3 .1M191.6 196.4l.1 .1-.1 .1M191.6 196.4l-.1 .1 .1 .1M191.6 196.4v.2M191.7 185.7l-.5 .1a.3 .3 0 0 0-.3 .3 .3 .3 0 0 0 .3 .3l.5-.1M192.4 185.5a.37 .37 0 0 1 .6 .1v.8"/>
<path d="M192.4 185.4v1M193.3 195.1h1l-.6 1.5M193.5 185.4h.6M193.7 184.9v1.3l.1 .1 .3 .1M194.1 182.8l-.4-.1-.3 .3v.4l.1 .2 .2 .1 .4-.1M194.1 182.2v1.5M194.6 184.9v.1M194.6 185.4v1M194.6 184.9l-.1 .1h.1M194.6 184.9l.1 .1h-.1M194.8 182.8a.41 .41 0 0 1 .4-.1 .41 .41 0 0 1 .3 .3v.4a.41 .41 0 0 1-.4 .3 .41 .41 0 0 1-.4-.3zM194.9 196.4l.1 .1-.1 .1"/>
<path d="M194.9 196.4l-.1 .1 .1 .1M194.9 196.4v.2M195.3 184.9v1.3l.2 .2M195.7 195.2a.36 .36 0 0 1 .3-.1 .36 .36 0 0 1 .3 .3 .77 .77 0 0 1-.4 1.2 .91 .91 0 0 1-.2-1.4zM195.9 185.4h.6M196.1 184.9v1.3l.1 .1 .3 .1M196.8 182.8l-.4-.1-.3 .3v.4l.1 .2 .2 .1 .4-.1M197 186.2v.1v.1M197 186.2l-.1 .1 .1 .1M197 186.2v.2M197 191.5v3M197 196.4l.1 .1-.1 .1"/>
<path d="M197 196.4v.1v.1M197 196.4v.2M197.5 182.7v.9a.41 .41 0 0 0 .6-.1M197.7 195.5l.4-.4v1.5M197.7 184.9v1.5M197.7 196.6h.8M197.8 185.8l.4 .6M198.1 182.7v1M198.2 185.4l-.5 .6M198.8 182.8a.37 .37 0 0 1 .7 .1M198.8 182.7v1M198.9 184.9v.1"/>
<path d="M198.9 185.4v1M198.9 184.9l-.1 .1h.1M198.9 184.9l.1 .1h-.1M199.1 195.5l.4-.4v1.5M199.1 196.6h.9M199.5 182.9l.2-.2 .3 .1 .1 .9M199.5 182.9v.8M200.2 185.5l-.4-.1-.3 .3v.4l.2 .2 .1 .1 .4-.1M200.5 192.3a.79 .79 0 0 1 .8 .5 .79 .79 0 0 1-.3 .9l-.5 .1zM200.6 196h1.1M200.7 183.2l.8-.2-.1-.2-.4-.1-.3 .2 .1 .7 .2 .1 .4-.1M200.9 185.5l.1-.1 .5 .1v.9"/>
<path d="M201.2 195.4v1.2M201.5 185.7l-.5 .1a.29 .29 0 0 0-.2 .3 .29 .29 0 0 0 .2 .3l.5-.1M202 192.9l.1-.1 .4 .1 .1 .9M202.1 182.8a.37 .37 0 0 1 .6 .1v.8M202.1 182.7v1M202.4 196.6h.8M202.4 195.5l.4-.4v1.5M202.6 193.1l-.5 .1a.29 .29 0 0 0-.2 .3 .29 .29 0 0 0 .2 .3l.5-.1M202.9 185.5l-.4-.1-.3 .3v.4l.1 .2 .2 .1 .4-.1M202.9 184.9v1.5M203.1 192.8h.6M203.2 182.7h.6"/>
<path d="M203.2 186.5h1.2M203.3 192.3v1.3l.1 .1 .3 .1M203.5 182.2v1.3v.1l.3 .1M204.1 193.3l.7-.2-.1-.2-.4-.1-.2 .2 .1 .7 .1 .1 .4-.1M204.3 182.8l.2-.1 .4 .1 .1 .9M204.7 185.5l.5-.1 .3 .3v.4l-.2 .2-.1 .1-.5-.1M204.7 185.4v1.5M205 183l-.5 .1a.29 .29 0 0 0-.3 .3 .29 .29 0 0 0 .3 .3l.5-.1M205 196h1.2M205.5 182.7h.5M205.5 192.9v.1M205.5 193.6v.2"/>
<path d="M205.5 193.6v.1v.1M205.5 193.6l-.1 .1 .1 .1M205.5 192.9h-.1l.1 .1M205.6 195.4v1.2M205.7 182.2v1.3v.1l.3 .1M206.5 182.2v.1M206.5 182.7v1M206.5 182.2l.1 .1h-.1M206.7 185.5l-.4-.1-.3 .3v.4l.2 .2 .1 .1 .4-.1M207.2 182.8a.41 .41 0 0 1 .4-.1 .41 .41 0 0 1 .4 .3v.4a.41 .41 0 0 1-.4 .3 .41 .41 0 0 1-.4-.3zM207.2 192.4l.3-.1 .5 .1a.41 .41 0 0 1 0 .5l-.8 .9h.9M207.4 185.5l.4-.1 .3 .3v.4l-.1 .2-.2 .1-.4-.1"/>
<path d="M207.4 184.9v1.5M208 195.1v1.5M208.2 195.7l.7 .9M208.6 182.8a.37 .37 0 0 1 .6 .1v.8M208.6 182.7v1M208.8 192.4a.36 .36 0 0 1 .4-.1 .36 .36 0 0 1 .3 .3 .78 .78 0 0 1-.5 1.2 .91 .91 0 0 1-.2-1.4zM208.9 195.1l-.9 .8M209.5 195.1v.1M209.5 195.6v1M209.5 195.1l.1 .1h-.1M210 198v2M210.1 192.4l.2-.1 .5 .1a.41 .41 0 0 1 .1 .5l-.9 .9h1"/>
<path d="M210.2 195.1l.7 .1a.36 .36 0 0 1 .1 .3 .36 .36 0 0 1-.3 .3 .4 .4 0 0 1 .4 .4 .4 .4 0 0 1-.3 .4h-.6zM210.2 195.8h.5M211.5 193.8h.9M211.5 192.7l.5-.4v1.5M211.7 195.7a.41 .41 0 0 1 .4-.1 .41 .41 0 0 1 .4 .3v.4a.41 .41 0 0 1-.4 .3 .41 .41 0 0 1-.4-.3zM212.9 195.6h.6M213 193.2h1.2M213.1 195.1v1.3l.1 .1 .3 .1M215 195.6l.3 1 .4-1M215 192.4a.35 .35 0 0 1 .6 .2 .77 .77 0 0 1-.4 1.2 1 1 0 0 1-.2-1.4zM216.2 196.6h.8M216.2 195.5l.4-.4v1.5"/>
<path d="M217 192.3a.59 .59 0 0 0-.8 .6v.6l.2 .2 .4 .1 .2-.2 .1-.5-.1-.2h-.5l-.3 .2M217.7 196.4v.1v.1M217.7 196.4l-.1 .1 .1 .1M217.7 196.4v.2M217.7 193.2h1.2M219.2 195.7l-.3 .3h-.3l-.3-.3v-.3l.2-.2 .4-.1 .2 .1a.99 .99 0 0 1-.4 1.4h-.2M219.7 192.4a.35 .35 0 0 1 .6 .2 .77 .77 0 0 1-.4 1.2 1 1 0 0 1-.2-1.4zM219.8 196.4l.1 .1-.1 .1M219.8 196.4l-.1 .1 .1 .1M219.8 196.4v.2M220.6 195.2a.36 .36 0 0 1 .4-.1 .36 .36 0 0 1 .2 .3 .77 .77 0 0 1-.4 1.2 .91 .91 0 0 1-.2-1.4zM221.2 192.9l-.2-.1a.3 .3 0 0 1 0-.3 .3 .3 0 0 1 .2-.2l.5 .1a.31 .31 0 0 1 .1 .3 .31 .31 0 0 1-.3 .2"/>
<path d="M221.2 192.9l-.2 .3v.3l.2 .3h.3l.3-.3-.1-.4-.2-.2M221.2 192.9h.3M236 198.3h-.6l-.1 .6 .2-.1 .5 .1 .1 .1-.1 .5-.2 .1h-.3l-.2-.1M260 198v2M261 191.5v6.5M263.5 195.1v1.5M264.8 195.1v1.5M264.8 195.7l-.4-.1-.3 .3v.4l.1 .2 .2 .1 .4-.1M265.5 196.4l.1 .1-.1 .1M265.5 196.4v.1v.1M265.5 195.7v.1M265.5 196.4v.2"/>
<path d="M265.5 195.7h.1l-.1 .1M268 195.1a.59 .59 0 0 0-.7 .6v.6l.2 .2 .4 .1 .2-.2 .1-.5-.2-.2h-.4l-.3 .2M269.9 195l-1.3 1.9M271 195.1a.59 .59 0 0 0-.7 .6v.6l.2 .2 .4 .1 .2-.2 .1-.5-.2-.2h-.4l-.3 .2M285.7 184.3a.66 .66 0 0 1 .7 .6 .66 .66 0 0 1-.7 .7zM286 198.3a.51 .51 0 0 0-.7 .6v.4l.2 .2 .3 .1 .2-.1 .1-.5-.1-.1-.4-.1-.3 .2"/>
</g>
<g fill="none" stroke="#480000" stroke-width=".3">
<path d="M178.6 188.2h1.2M179.2 188.2l-.3 2M180.4 188.9l-.2 1.3M180.4 188.2l-.1 .1 .1 .1M180.4 188.2l.1 .1-.1 .1M180.4 188.2v.2M181 188.9h.8M181.4 188.2l-.2 1.7v.2l.4 .1M182.5 188.2l-.2 1.7 .1 .2 .2 .1M183.3 189.5l1-.1-.1-.4-.5-.1-.3 .3-.1 .7v.2l.2 .1 .6-.1M185.1 190v.1l-.1 .1M185.1 190l-.1 .1v.1"/>
<path d="M185.1 190l-.1 .2M185.2 189v.2M185.2 189l.1 .1-.1 .1M185.2 189l-.1 .1 .1 .1M187.5 190.2l.3-2 .5 1.4 .8-1.4-.2 2M191 188.2h-.9l-.3 1 .4-.2h.4l.2 .1 .2 .3-.2 .6-.3 .2h-.5l-.3-.2M191.8 189.3h.8a.55 .55 0 0 0 .4-.5 .55 .55 0 0 0-.3-.6h-.7l-.3 2M193.9 189l.2-.1 .5 .1 .1 .2-.1 1M194.7 189.4h-.7a.4 .4 0 0 0-.3 .4 .4 .4 0 0 0 .2 .4l.7-.1M195.7 189.1a.49 .49 0 0 1 .8 .1l-.1 1M195.7 188.9l-.2 1.3M197.3 188.2h1.1"/>
<path d="M197.9 188.2l-.3 2M199 188.9l-.1 1.3M199.1 188.2l-.1 .1 .1 .1M199.1 188.2l.1 .1-.1 .1M199.1 188.2v.2M200.1 188.2l-.3 1.7 .1 .2 .2 .1M200.7 188.9h.8M201.1 188.2l-.2 1.7 .1 .2 .3 .1M263.6 193.1h.5a.41 .41 0 0 0 .3-.4 .41 .41 0 0 0-.3-.4h-.5v1.5M263.9 193.1l.5 .7M265 193.3l.7-.2-.1-.3h-.4l-.2 .2 .1 .7 .1 .1 .4-.1M266.2 192.8l.4 1 .3-1"/>
<path d="M267.5 193.6l.1 .1-.1 .1M267.5 193.6l-.1 .1 .1 .1M267.5 192.8v.2M267.5 193.6v.2M267.5 192.8l.1 .1-.1 .1M267.5 192.8l-.1 .1 .1 .1M269.3 193.8h.8M269.3 192.7l.4-.4v1.5"/>
</g>
<text font-size="2.7" fill="#fff" x="178" y="190.3">Title: M5PanTilt</text>
<g font-size="2" fill="#fff">
<text x="178" y="183.7">Sheet: Front documentation</text>
<text x="178" y="186.5">File: m5-pantilt.kicad_pcb</text>
<text x="178" y="196.6">KiCad E.D.A. 7.0.11+1 + KiBot v1.9.0</text>
<text x="178" y="193.9">Size: A4</text>
<text x="200" y="193.9">Date: 2021-06-08</text>
<text x="263" y="193.9">Rev: 1</text>
<text x="263" y="196.6">Id: 6/6</text>
</g>
<g font-size="1.7" fill="#fff">
<text x="35" y="11.7">1</text>
<text x="85" y="11.7">2</text>
<text x="135" y="11.7">3</text>
<text x="185" y="11.7">4</text>
<text x="235" y="11.7">5</text>
<text x="285" y="11.7">6</text>
<text x="10.5" y="35.7">A</text>
<text x="285.5" y="35.7">A</text>
<text x="10.5" y="85.6">B</text>
<text x="285.5" y="85.6">B</text>
<text x="10.5" y="135.7">C</text>
<text x="285.5" y="135.7">C</text>
<text x="10.5" y="185.6">D</text>
<text x="285.5" y="185.6">D</text>
<text x="35" y="199.7">1</text>
<text x="85" y="199.7">2</text>
<text x="135" y="199.7">3</text>
<text x="185" y="199.7">4</text>
<text x="235" y="199.7">5</text>
<text x="285" y="199.7">6</text>
</g>
<g font-size="1.3" fill="#fff">
<text x="102.2" y="50.1">Hole4</text>
<text x="113.5" y="50.4">5V_POWER</text>
<text x="115.9" y="52.3">J7</text>
<text x="122.9" y="51.2">SS54</text>
<text x="129.6" y="48">Conn_01x04</text>
<text x="132.8" y="53">J6</text>
<text x="137.7" y="52.4">Hole1</text>
<text x="138.8" y="48.2">mountinghole_M2_M3</text>
<text x="96.8" y="59.1">mountinghole_M2_M3</text>
<text x="104.4" y="56.1">Hole4</text>
<text x="123.7" y="56.3">D1</text>
<text x="143.8" y="57.2">Hole1</text>
<text x="115" y="64.8">20k</text>
<text x="128.4" y="64.7">2.2k</text>
<text x="128.4" y="65.9">0.1u</text>
<text x="139.8" y="64.3" transform="rotate(-90 139.8 64.3)">D2</text>
<text x="154" y="64.3" transform="rotate(-90 154 64.3)">SW_SPDT</text>
<text x="113.8" y="71.2">BC857</text>
<text x="120.5" y="71.1">MAX3485</text>
<text x="122.5" y="67.1">U1</text>
<text x="128.4" y="67.9">2.2k</text>
<text x="129.2" y="66.2">2k</text>
<text x="129.6" y="69.9">0</text>
<text x="139.3" y="67.4" transform="rotate(-90 139.3 67.4)">PMEG3030EP</text>
<text x="106.7" y="75.8" transform="rotate(-90 106.7 75.8)">J2</text>
<text x="114.5" y="72.8" transform="rotate(-90 114.5 72.8)">10k</text>
<text x="115.3" y="77.3">0</text>
<text x="118.9" y="73.2" transform="rotate(-90 118.9 73.2)">5.1k</text>
<text x="129.6" y="74.2">0</text>
<text x="135.8" y="73.1" transform="rotate(-90 135.8 73.1)">100u</text>
<text x="141.8" y="76.4" transform="rotate(-90 141.8 76.4)">Conn_01x03</text>
<text x="141.8" y="73.1" transform="rotate(-90 141.8 73.1)">100u</text>
<text x="143.7" y="73.2" transform="rotate(-90 143.7 73.2)">J3</text>
<text x="94.3" y="79" transform="rotate(-90 94.3 79)">50.0000 mm</text>
<text x="114.9" y="82.3">1k</text>
<text x="114.9" y="80.6">1k</text>
<text x="115.3" y="78.9">0</text>
<text x="135.7" y="82.5" transform="rotate(-90 135.7 82.5)">100u</text>
<text x="138.1" y="82.5" transform="rotate(-90 138.1 82.5)">100u</text>
<text x="115.3" y="85.8">0</text>
<text x="115.3" y="84.2">0</text>
<text x="141.8" y="87.4" transform="rotate(-90 141.8 87.4)">Conn_01x03</text>
<text x="143.7" y="84.2" transform="rotate(-90 143.7 84.2)">J8</text>
<text x="102.2" y="93.7">Hole3</text>
<text x="129.2" y="93">IRLML6402</text>
<text x="138.8" y="91.9">mountinghole_M2_M3</text>
<text x="142.1" y="95.6">BAT</text>
<text x="142.5" y="93.2">J5</text>
<text x="98.6" y="96">Conn_02x15_Odd_Even</text>
<text x="109" y="98.5">Hole3</text>
<text x="137" y="98.5">Hole2</text>
<text x="137.6" y="96.2" transform="rotate(-90 137.6 96.2)">47k</text>
<text x="143.8" y="100.9">Hole2</text>
<text x="96.8" y="102.7">mountinghole_M2_M3</text>
<text x="120.6" y="104.6">50.0000 mm</text>
</g>
<g font-size="1.1" fill="#fff">
<text x="137.5" y="72.1" transform="rotate(-90 137.5 72.1)">C4</text>
<text x="139.9" y="72.1" transform="rotate(-90 139.9 72.1)">C3</text>
<text x="137.5" y="81.5" transform="rotate(-90 137.5 81.5)">C1</text>
<text x="139.9" y="81.5" transform="rotate(-90 139.9 81.5)">C2</text>
</g>
<text font-size=".7" fill="#fff" x="133.1" y="95.4" transform="rotate(-90 133.1 95.4)">Q1</text>
<g font-size=".5" fill="#fff">
<text x="115.9" y="66">R7</text>
<text x="129.7" y="65.8">R8</text>
<text x="129.7" y="64.2">C5</text>
<text x="115.6" y="71.9" transform="rotate(-90 115.6 71.9)">R1</text>
<text x="117.2" y="71.9" transform="rotate(-90 117.2 71.9)">R2</text>
<text x="129.5" y="69">R15</text>
<text x="129.5" y="71">R14</text>
<text x="129.7" y="67.3">R6</text>
<text x="129.5" y="72.5">R13</text>
<text x="115.2" y="80.1">R11</text>
<text x="115.4" y="78.4">R9</text>
<text x="115.4" y="83.4">R4</text>
<text x="115.4" y="81.7">R3</text>
<text x="115.3" y="87">R12</text>
<text x="115.3" y="85.4">R10</text>
<text x="135.8" y="95.3" transform="rotate(-90 135.8 95.3)">R5</text>
</g>
<text font-size=".4" fill="#fff" x="115.5" y="68.5">Q2</text>
</svg>
